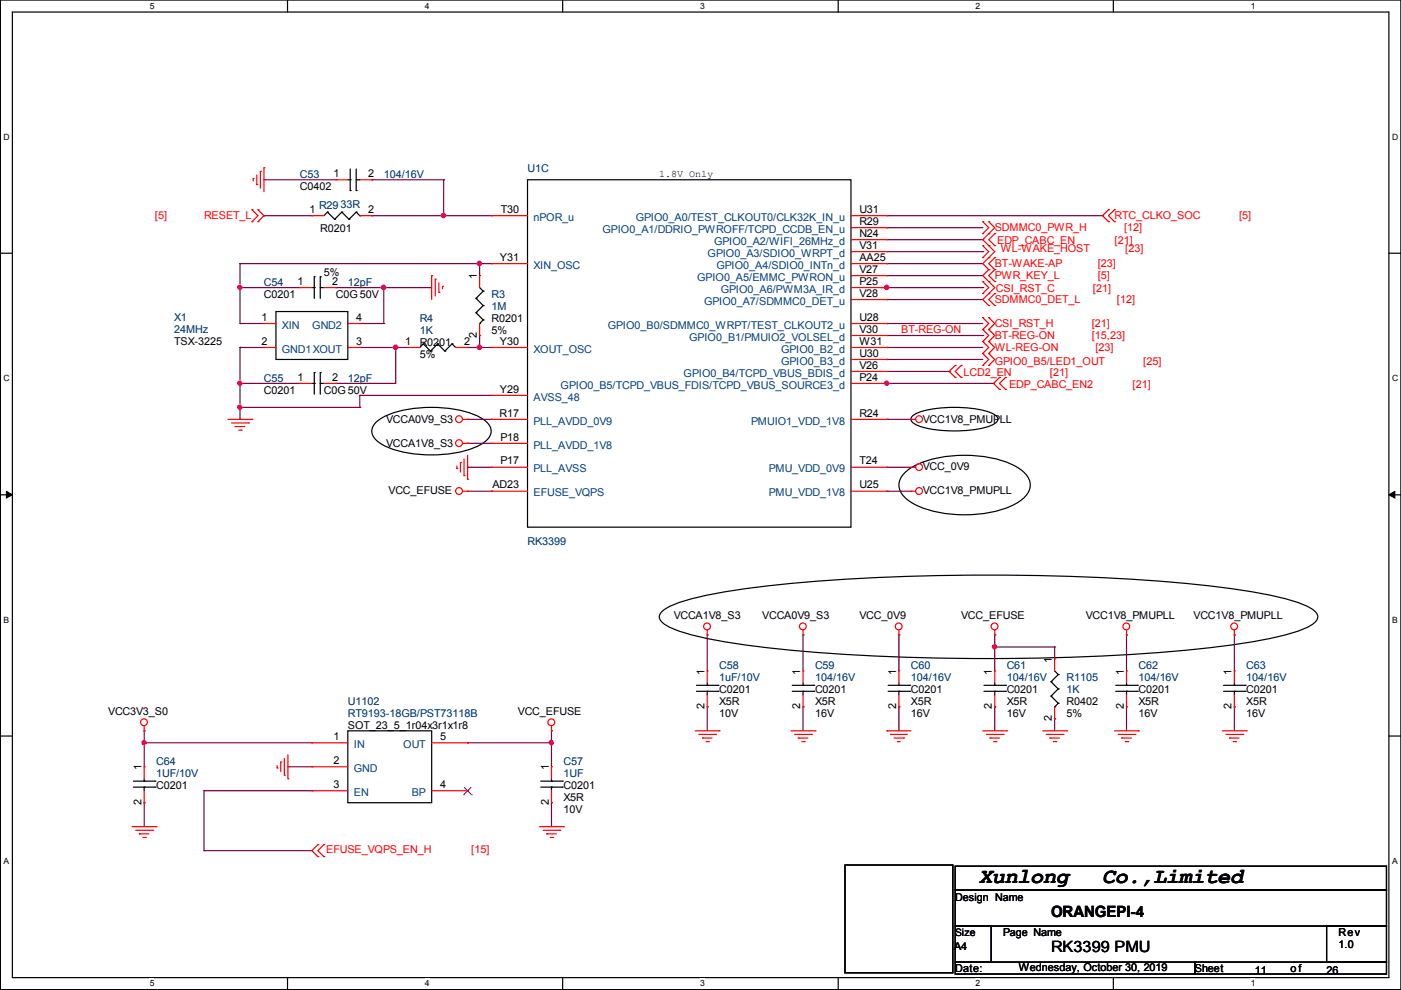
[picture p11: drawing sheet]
<svg xmlns="http://www.w3.org/2000/svg" width="297mm" height="210mm" viewBox="0 0 297 210" stroke-linecap="round" stroke-linejoin="round" font-family="sans-serif">
<path d="M.1 0h296.9v209.8h-296.9zM2.6 2.6h291.9v204.7h-291.9z" fill="none" stroke="#000" stroke-width=".25"/>
<g fill="#fff">
<path d="M31.8 .3h.9v1.9h-.9z"/>
<path d="M31.8 207.5h.9v2h-.9z"/>
</g>
<path d="M61 0v2.6M61 207.3v2.5" fill="none" stroke="#000" stroke-width=".25"/>
<g fill="#fff">
<path d="M90.1 .3h.9v1.9h-.9z"/>
<path d="M90.1 207.5h.9v2h-.9z"/>
</g>
<path d="M119.3 0v2.6M119.3 207.3v2.5" fill="none" stroke="#000" stroke-width=".25"/>
<g fill="#fff">
<path d="M148.4 .3h1v1.9h-1z"/>
<path d="M148.4 207.5h1v2h-1z"/>
</g>
<path d="M177.7 0v2.6M177.7 207.3v2.5" fill="none" stroke="#000" stroke-width=".25"/>
<g fill="#fff">
<path d="M206.8 .3h1v1.9h-1z"/>
<path d="M206.8 207.5h1v2h-1z"/>
</g>
<path d="M236.1 0v2.6M236.1 207.3v2.5" fill="none" stroke="#000" stroke-width=".25"/>
<g fill="#fff">
<path d="M265.2 .3h.9v1.9h-.9z"/>
<path d="M265.2 207.5h.9v2h-.9z"/>
<path d="M.8 28.1h1.1v2h-1.1z"/>
<path d="M295.1 28.1h1.2v2h-1.2z"/>
<path d="M.8 79.3h1.1v1.9h-1.1z"/>
<path d="M295.1 79.3h1.2v1.9h-1.2z"/>
</g>
<path d="M.1 53.7h2.5M294.5 53.7h2.5" fill="none" stroke="#000" stroke-width=".25"/>
<g fill="#fff">
<path d="M.8 130.5h1.1v1.9h-1.1z"/>
<path d="M295.1 130.5h1.1v1.9h-1.1z"/>
</g>
<path d="M.1 104.9h2.5M294.5 104.9h2.5" fill="none" stroke="#000" stroke-width=".25"/>
<path d="M1.4 104.2l1.2 .7-1.2 .7zM294.5 104.9l1.2-.7v1.4z" fill="#000" stroke="#000" stroke-width=".21"/>
<g fill="#fff">
<path d="M.8 181.6h1v2h-1z"/>
<path d="M295.1 181.6h1.1v2h-1.1z"/>
</g>
<g fill="none" stroke="#000" stroke-width=".25">
<path d="M73.7 38.1h.6M74.3 38.1h.1M74.3 35.8v4.6M75.5 38.1h.1M75.5 38.1h.8M75.5 35.8v4.6M111.8 38.1h68.6v73.7h-68.6zM66.6 58.7h.1M66.6 58.7v4.6M67.9 58.7h.1M67.9 58.7v4.6M69.4 45h.1"/>
<path d="M69.4 45l-.7 .7M69.4 45l1.6 1.5M71 46.5h.1M72.5 45h.1M72.5 45l-1.5 1.5M72.5 45l1.5 1.5M74 46.5h.1M74.3 40.4h.1M75.5 45h.1M75.5 40.4h.1M75.5 45l-1.5 1.5M75.5 45l.8 .7"/>
<path d="M76.3 45.7h.1M58.5 66.1h15.2v10.1h-15.2zM66.1 61h.5M66.6 61h.1M66.6 79h.1M66.6 79v4.6M67.9 61h.1M67.9 79h.1M67.9 61h.8M67.9 79v4.6M89.7 72.9h.1M89.7 72.9l-.7 .8"/>
<path d="M89.7 72.9l1.6 1.5M91.3 74.4h.1M92.8 72.9h.1M92.8 72.9l-1.5 1.5M92.8 72.9l1.5 1.5M94.3 74.4h.1M95.8 72.9h.1M95.8 72.9l-1.5 1.5M95.8 72.9l.8 .8M96.6 73.7h.1M100.9 63.3h.1M100.9 66.3h.1"/>
<path d="M100.9 63.3l1.5 1.5M100.9 66.3l1.5 1.5M101.7 68.6h.1M101.7 61l.7 .7M102.4 61.7h.1M102.4 64.8h.1M102.4 67.8h.1M102.4 61.7l-1.5 1.6M102.4 64.8l-1.5 1.5M102.4 67.8l-.7 .8M66.1 81.3h.5M66.6 81.3h.1"/>
<path d="M67.9 81.3h.1M67.9 81.3h.8M79.8 89.5a17 17 0 0 1 10-3.1 24.5 24.5 0 0 1 11.7 1.9 4.2 4.2 0 0 1 2.6 3.1 3.3 3.3 0 0 1-1.7 2.6 21.8 21.8 0 0 1-12.6 2.4 17 17 0 0 1-10-3 2.43 2.43 0 0 1 0-3.9zM193.6 88.1a16.9 16.9 0 0 1 8.8-1.7 16.9 16.9 0 0 1 8.7 1.7 .9 .9 0 0 1 0 1.6 16.9 16.9 0 0 1-8.7 1.7 16.9 16.9 0 0 1-8.8-1.7 .9 .9 0 0 1 0-1.6zM191.5 100.6a15.4 15.4 0 0 1 9.6-3.9 24.3 24.3 0 0 1 14.8 2.5 4.1 4.1 0 0 1 2.4 4.4 7.1 7.1 0 0 1-4.5 4 27.1 27.1 0 0 1-19.7-.6 5.3 5.3 0 0 1-3.5-4.2l.1-.7zM140.4 129.6a21.8 21.8 0 0 1 8.9-3.3 262.9 262.9 0 0 1 41.7-4 461.1 461.1 0 0 1 68 2.2 71.3 71.3 0 0 1 17.9 3.9 3.4 3.4 0 0 1 2.5 2.4 3.4 3.4 0 0 1-2.5 2.3 71.3 71.3 0 0 1-17.9 3.9 475.5 475.5 0 0 1-80.7 1.7 190.8 190.8 0 0 1-31.1-4 18.7 18.7 0 0 1-6.8-2.7 1.45 1.45 0 0 1 0-2.4zM.1 156.1h2.5M73.7 155h17.8v15.2h-17.8zM147.7 146.6h4.5M147.7 145.3h4.5M149.9 145.3h.1M149.9 146.6h.1"/>
<path d="M149.9 144.8v.5M149.9 146.6v.7M152.2 146.6h.1M152.2 145.3h.1M168 146.6h4.6M168 145.3h4.6M170.3 145.3h.1M170.3 146.6h.1M170.3 144.8v.5M170.3 146.6v.7M172.6 146.6h.1M172.6 145.3h.1"/>
<path d="M188.3 146.6h4.6M188.3 145.3h4.6M190.6 145.3h.1M190.6 146.6h.1M190.6 144.8v.5M190.6 146.6v.7M192.9 146.6h.1M192.9 145.3h.1M208.6 146.6h4.6M208.6 145.3h4.6M210.9 145.3h.1M210.9 146.6h.1"/>
<path d="M210.9 144.8v.5M210.9 146.6v.7M213.2 146.6h.1M213.2 145.3h.1M222.8 144.5h.1M222.8 147.6h.1M222.8 144.5l1.6 1.6M222.8 147.6l1.6 1.5M223.6 149.9h.1M223.6 142.3l.8 .7M224.4 143h.1M224.4 146.1h.1"/>
<path d="M224.4 149.1h.1M224.4 143l-1.6 1.5M224.4 146.1l-1.6 1.5M224.4 149.1l-.8 .8M236.6 146.6h4.5M236.6 145.3h4.5M238.8 145.3h.1M238.8 146.6h.1M238.8 144.8v.5M238.8 146.6v.7M241.1 146.6h.1M241.1 145.3h.1"/>
<path d="M259.4 146.6h4.6M259.4 145.3h4.6M261.7 145.3h.1M261.7 146.6h.1M261.7 144.8v.5M261.7 146.6v.7M264 146.6h.1M264 145.3h.1M294.5 156.1h2.5M28.3 166.9h4.6M28.3 165.6h4.6M30.6 165.6h.1"/>
<path d="M30.6 166.9h.1M30.6 165.1v.5M30.6 166.9v.8M32.9 166.9h.1M32.9 165.6h.1M114.6 166.9h4.6M114.6 165.6h4.6M116.9 165.6h.1M116.9 166.9h.1M116.9 165.1v.5M116.9 166.9v.8M119.2 166.9h.1"/>
<path d="M119.2 165.6h.1M179.2 183.4h22.8v22.9h-22.8zM202.5 183.7h91.5v5h-91.5zM202.5 188.7h91.5v7.7h-91.5zM202.5 196.4h7.6v7.6h-7.6zM281.3 196.4h12.7v7.6h-12.7zM202.5 204h50.8v2.5h-50.8zM253.3 204h40.7v2.5h-40.7z"/>
</g>
<g fill="none" stroke="#7f003f" stroke-width=".25">
<path d="M56 38.1h.1M56 38.1h15.2M78.8 38.1h.1M78.8 38.1h15.3M94.1 38.1h.1M94.1 38.1v7.6M50.9 55.9h.1M50.9 55.9h53.3M50.9 55.9v12.7M56 45.7h.1M56 45.7h10.1M78.8 45.7h.1"/>
<path d="M78.8 45.7h25.4M94.1 45.7h.1M101.7 55.9h.1M101.7 55.9v2.5M188 58.4h.1M188 48.3h.1M188 55.9h.1M188 55.9h20.4M188 45.7h45.8M188 58.4h20.4M188 48.3h20.4M188 53.4h20.4"/>
<path d="M188 50.8h20.4M208.4 53.4h.1M208.4 50.8h.1M233.8 45.7h.1M50.9 73.7h.1M50.9 61h.1M50.9 68.6h.1M50.9 73.7h5.1M50.9 73.7v15.2M50.9 61h12.7M50.9 68.6h5.1M71.2 61h.1"/>
<path d="M71.2 61h20.3M76.3 73.7h10.1M76.3 68.6h5.1M81.4 61h.1M81.4 68.6h.1M81.4 61v7.6M83.9 73.7h.1M83.9 73.7v7.6h-12.7M99.1 73.7h.1M99.1 73.7h5.1M101.7 71.1h.1M101.7 73.7h.1"/>
<path d="M101.7 71.1v2.6M186.8 61h21.6M188 63.5h.1M188 73.7h.1M188 68.6h.1M188 76.2h.1M188 61h.1M188 73.7h20.4M188 63.5h20.4M188 68.6h20.4M188 71.1h20.4M188 76.2h20.4"/>
<path d="M188 78.8h13.3M201.3 78.8h.1M208.4 71.1h.1M208.4 61h.1M50.9 81.3h.1M50.9 86.4h.1M50.9 88.9h.1M50.9 81.3h12.7M50.9 86.4h25.4M71.2 81.3h.1M76.3 83.8h.1M76.3 86.4h.1"/>
<path d="M76.3 83.8h27.9M76.3 83.8v2.6M99.1 99.1h.1M99.1 94h.1M99.1 88.9h.1M99.1 99.1h5.1M99.1 94h5.1M99.1 88.9h5.1M187.8 81.3h22.9M188 99.1h.1M188 88.9h.1M188 81.3h.1"/>
<path d="M188 99.1h5.1M188 88.9h5.1M210.7 81.3h.1M99.1 104.2h5.1M104.2 104.2h.1M188 104.2h.1M188 104.2h5.1M149.9 134.6h.1M149.9 134.6v7.7M170.3 134.6h.1M170.3 134.6v7.7M190.6 134.6h.1"/>
<path d="M190.6 134.6v7.7M210.9 134.6h.1M210.9 137.2h.1M210.9 134.6v7.7M210.9 137.2h12.7M223.6 137.2h.1M223.6 137.2v2.5M238.8 134.6h.1M238.8 134.6v7.7M261.7 134.6h.1M261.7 134.6v7.7M30.6 157.5h.1"/>
<path d="M30.6 155h.1M30.6 155v7.6M30.6 157.5h35.5M99.1 157.5h.1M99.1 157.5h17.8M116.9 157.5h.1M116.9 155h.1M116.9 155v7.6M149.9 149.9h.1M149.9 149.9v5.1M170.3 149.9h.1M170.3 149.9v5.1"/>
<path d="M190.6 149.9h.1M190.6 149.9v5.1M210.9 149.9h.1M210.9 149.9v5.1M223.6 152.4h.1M223.6 152.4v2.6M238.8 149.9h.1M238.8 149.9v5.1M261.7 149.9h.1M261.7 149.9v5.1M30.6 170.2h.1M30.6 170.2v5.1"/>
<path d="M43.3 167.7h.1M43.3 167.7h22.8M43.3 167.7v12.7M61 162.6h.1M61 162.6h5.1M66.1 167.7h.1M116.9 170.2h.1M116.9 170.2v5.1M43.3 180.4h.1M43.3 180.4h22.8"/>
</g>
<g fill="#f0f" stroke="#f0f" stroke-width=".25">
<circle cx="101.6" cy="73.6" r=".47"/>
<circle cx="83.9" cy="73.6" r=".47"/>
<circle cx="101.6" cy="55.9" r=".47"/>
<circle cx="50.8" cy="81.3" r=".47"/>
<circle cx="50.8" cy="60.9" r=".47"/>
<circle cx="81.3" cy="60.9" r=".47"/>
<circle cx="94" cy="45.7" r=".47"/>
<circle cx="50.8" cy="86.3" r=".47"/>
<circle cx="210.9" cy="137.1" r=".47"/>
<circle cx="30.5" cy="157.5" r=".47"/>
<circle cx="116.9" cy="157.5" r=".47"/>
<circle cx="188" cy="60.9" r=".47"/>
<circle cx="188" cy="81.3" r=".47"/>
</g>
<g fill="none" stroke="#f00" stroke-width=".25">
<path d="M53.7 37.9h.1M53.7 37.9v.5M54.4 39.1h.1M54.4 37.1v2M55.2 36.3h.1M55.2 36.3v3.6M56 35.6h.1M56 35.6v5.1M71.2 38.1h.1M71.2 38.1h2.5M76.3 38.1h2.5M78.8 38.1h.1"/>
<path d="M53.4 44.5h.1M53.4 47h.1M53.4 44.5l1.3 1.2-1.3 1.3M54.7 47h.1M54.7 44.5h.1M54.7 44.5l1.3 1.2-1.3 1.3M66.1 45.7h.1M66.1 45.7h2.6M76.3 45.7h2.5M78.8 45.7h.1M91.5 58.4h.1M91.5 58.4v5.1"/>
<path d="M92.3 59.2h.1M92.3 59.2v3.6M93 60v2M101.7 58.4h.1M101.7 58.4v2.6M104.2 55.9h.1M104.2 45.7h.1M104.2 45.7h7.6M104.2 55.9h7.6M180.4 45.7h7.6M180.4 55.9h7.6M180.4 48.3h7.6"/>
<path d="M180.4 50.8h7.6M180.4 53.4h7.6M180.4 58.4h7.6M188 45.7h.1M188 48.3h.1M188 50.8h.1M188 55.9h.1M188 53.4h.1M188 58.4h.1M208.4 49.5h.1M208.4 47h.1M208.4 54.6h.1"/>
<path d="M208.4 52.1h.1M208.4 59.7h.1M208.4 47l1.2 1.3-1.2 1.2M208.4 52.1l1.2 1.3-1.2 1.2M208.4 59.7l1.2 1.3-1.2 1.2M209.6 49.5h.1M209.6 47h.1M209.6 57.2h.1M209.6 59.7h.1M209.6 54.6h.1M209.6 52.1h.1M209.6 57.2l-1.2 1.2 2.5 2.6-2.5 2.5 1.2 1.3"/>
<path d="M209.6 47l1.3 1.3-2.5 2.5 2.5 2.6-2.5 2.5 1.2 1.3M210.9 59.7h.1M210.9 57.2h.1M210.9 54.6h.1M210.9 52.1h.1M210.9 49.5h.1M210.9 57.2l-1.3 1.2 1.3 1.3M210.9 54.6l-1.3 1.3 1.3 1.3M210.9 49.5l-1.3 1.3 1.3 1.3M235 47h.1M235 44.5h.1M235 44.5l-1.2 1.2 1.2 1.3"/>
<path d="M236.3 44.5h.1M236.3 47h.1M236.3 44.5l-1.3 1.2 1.3 1.3M56 68.6h.1M56 73.7h.1M56 73.7h2.5M56 68.6h2.5M63.6 61h.1M63.6 61h2.5M68.7 61h2.5M71.2 61h.1M73.7 73.7h2.6"/>
<path d="M73.7 68.6h2.6M76.3 73.7h.1M76.3 68.6h.1M86.4 73.7h.1M86.4 73.7h2.6M93 62h.1M93.8 60.7h.1M93.8 60.7v.5M96.6 73.7h2.5M99.1 73.7h.1M101.7 71.1h.1M101.7 68.6v2.5"/>
<path d="M104.2 73.7h.1M104.2 73.7h7.6M180.4 73.7h7.6M180.4 61h7.6M180.4 68.6h7.6M180.4 78.8h7.6M180.4 76.2h7.6M180.4 71.1h7.6M180.4 63.5h7.6M188 78.8h.1M188 76.2h.1M188 73.7h.1"/>
<path d="M188 71.1h.1M188 68.6h.1M188 63.5h.1M188 61h.1M202.5 77.5h.1M202.5 77.5l-1.2 1.3 1.2 1.2M203.8 77.5h.1M203.8 77.5l-1.3 1.3 1.3 1.2M208.4 72.4h.1M208.4 69.9h.1M208.4 74.9h.1M208.4 67.3h.1"/>
<path d="M208.4 77.5h.1M208.4 62.2h.1M208.4 69.9l1.2 1.2-1.2 1.3M208.4 72.4l1.2 1.3-1.2 1.2M208.4 67.3l1.2 1.3-1.2 1.3M208.4 74.9l1.2 1.3-1.2 1.3M209.6 64.8h.1M209.6 62.2h.1M209.6 72.4h.1M209.6 69.9h.1M209.6 74.9h.1M209.6 67.3h.1"/>
<path d="M209.6 77.5h.1M209.6 67.3l1.3 1.3-1.3 1.3M209.6 69.9l1.3 1.2-1.3 1.3M209.6 72.4l1.3 1.3-1.3 1.2M209.6 74.9l1.3 1.3-1.3 1.3M210.9 62.2h.1M210.9 64.8h.1M210.9 62.2l-1.3 1.3 1.3 1.3M48.3 88.9h5.1M49.1 89.7h3.6M49.9 90.4h.1M49.9 90.4h2"/>
<path d="M50.6 91.2h.5M51.1 91.2h.1M52.7 89.7h.1M53.4 88.9h.1M63.6 81.3h.1M63.6 81.3h2.5M68.7 81.3h2.5M71.2 81.3h.1M96.9 99.3h.1M96.9 98.8v.5M97.6 98.1h.1M97.6 98.1v2"/>
<path d="M98.1 94h1M98.1 88.9h1M98.4 97.3v3.6M99.1 94h.1M99.1 88.9h.1M99.1 96.5v5.1M104.2 99.1h.1M104.2 88.9h.1M104.2 94h.1M104.2 83.8h.1M104.2 94h7.6M104.2 99.1h7.6"/>
<path d="M104.2 88.9h7.6M104.2 83.8h7.6M180.4 99.1h7.6M180.4 88.9h7.6M180.4 81.3h7.6M188 81.3h.1M188 88.9h.1M188 99.1h.1M193.1 99.1h.1M193.1 88.9h.1M193.1 99.1h1M193.1 88.9h1"/>
<path d="M202.5 80h.1M203.8 80h.1M211.9 82.6h.1M211.9 80h.1M211.9 80l-1.2 1.3 1.2 1.3M213.2 80h.1M213.2 82.6h.1M213.2 80l-1.3 1.3 1.3 1.3M98.1 104.2h1M98.4 100.9h.1M99.1 101.6h.1M99.1 104.2h.1"/>
<path d="M104.2 104.2h.1M104.2 104.2h7.6M180.4 104.2h7.6M188 104.2h.1M193.1 104.2h.1M193.1 104.2h1M149.9 134.6h.1M149.9 133.6v1M170.3 134.6h.1M170.3 133.6v1M190.6 134.6h.1M190.6 133.6v1"/>
<path d="M210.9 134.6h.1M210.9 133.6v1M223.6 139.7h.1M223.6 139.7v2.6M238.8 134.6h.1M238.8 133.6v1M261.7 134.6h.1M261.7 133.6v1M30.6 155h.1M30.6 153.9v1.1M66.1 157.5h.1M66.1 157.5h7.6"/>
<path d="M91.5 157.5h7.6M99.1 157.5h.1M116.9 155h.1M116.9 153.9v1.1M147.4 155h5.1M148.2 155.7h3.5M148.9 156.5h.1M148.9 156.5h2.1M149.7 157.2h.5M149.9 142.3h.1M149.9 149.9h.1M149.9 142.3v2.5"/>
<path d="M149.9 147.3v2.6M150.2 157.2h.1M151.7 155.7h.1M152.5 155h.1M167.7 155h5.1M168.5 155.7h3.5M169.2 156.5h.1M169.2 156.5h2.1M170 157.2h.5M170.3 142.3h.1M170.3 149.9h.1M170.3 142.3v2.5"/>
<path d="M170.3 147.3v2.6M170.5 157.2h.1M172 155.7h.1M172.8 155h.1M188 155h.1M188 155h5.1M188.8 155.7h.1M188.8 155.7h3.6M189.6 156.5h2M190.3 157.2h.1M190.3 157.2h.5M190.6 142.3h.1"/>
<path d="M190.6 149.9h.1M190.6 142.3v2.5M190.6 147.3v2.6M191.6 156.5h.1M208.4 155h5M209.1 155.7h3.6M209.9 156.5h.1M209.9 156.5h2M210.7 157.2h.5M210.9 142.3h.1M210.9 149.9h.1M210.9 142.3v2.5"/>
<path d="M210.9 147.3v2.6M211.2 157.2h.1M212.7 155.7h.1M213.4 155h.1M221.1 155h5M221.8 155.7h3.6M222.6 156.5h.1M222.6 156.5h2M223.4 157.2h.5M223.6 152.4h.1M223.6 149.9v2.5M223.9 157.2h.1"/>
<path d="M225.4 155.7h.1M226.1 155h.1M236.3 155h5.1M237.1 155.7h3.5M237.8 156.5h.1M237.8 156.5h2.1M238.6 157.2h.5M238.8 142.3h.1M238.8 149.9h.1M238.8 142.3v2.5M238.8 147.3v2.6M239.1 157.2h.1"/>
<path d="M240.6 155.7h.1M241.4 155h.1M259.2 155h5M259.9 155.7h3.6M260.7 156.5h.1M260.7 156.5h2M261.5 157.2h.5M261.7 142.3h.1M261.7 149.9h.1M261.7 142.3v2.5M261.7 147.3v2.6M262 157.2h.1"/>
<path d="M263.5 155.7h.1M264.2 155h.1M28 175.3h5.1M28.8 176h3.5M29.5 176.8h.1M29.5 176.8h2.1M30.3 177.6h.5M30.6 162.6h.1M30.6 170.2h.1M30.6 162.6v2.5M30.6 167.7v2.5M30.8 177.6h.1"/>
<path d="M32.3 176h.1M33.1 175.3h.1M58.8 162.8h.1M58.8 162.3v.5M59.5 161.6h.1M59.5 161.6v2M60.3 164.4h.1M60.3 160.8v3.6M61 165.1h.1M61 160v5.1M66.1 162.6h.1M66.1 167.7h.1"/>
<path d="M66.1 162.6h7.6M66.1 167.7h7.6M67.4 179.1h.1M67.4 179.1l-1.3 1.3 1.3 1.2M68.7 179.1h.1M68.7 179.1l-1.3 1.3 1.3 1.2M91.5 167.7h7.6M99.1 167.7h.1M114.4 175.3h5.1M115.1 176h3.6M115.9 176.8h.1M115.9 176.8h2"/>
<path d="M116.7 177.6h.5M116.9 162.6h.1M116.9 170.2h.1M116.9 162.6v2.5M116.9 167.7v2.5M117.2 177.6h.1M118.7 176h.1M119.5 175.3h.1M67.4 181.6h.1M68.7 181.6h.1"/>
<circle cx="97.3" cy="88.9" r=".72"/>
<circle cx="97.3" cy="94" r=".72"/>
<circle cx="194.9" cy="88.9" r=".72"/>
<circle cx="194.9" cy="99" r=".72"/>
<circle cx="97.3" cy="104.1" r=".72"/>
<circle cx="194.9" cy="104.1" r=".72"/>
<circle cx="149.9" cy="132.8" r=".72"/>
<circle cx="170.2" cy="132.8" r=".72"/>
<circle cx="190.5" cy="132.8" r=".72"/>
<circle cx="210.9" cy="132.8" r=".72"/>
<circle cx="238.8" cy="132.8" r=".72"/>
<circle cx="261.7" cy="132.8" r=".72"/>
<circle cx="30.5" cy="153.1" r=".72"/>
<circle cx="116.9" cy="153.1" r=".72"/>
</g>
<path d="M98.3 168.5h.1M98.4 166.9l1.6 1.6M99.9 166.9l-1.6 1.6M100 168.5h.1" fill="none" stroke="#7f3f00" stroke-width=".21"/>
<g font-size="4.6">
<text x="207.6" y="187.2">Xunlong</text>
<text x="233.7" y="187.2">Co.,Limited</text>
</g>
<g font-size="3.3">
<text x="222.8" y="194.3">ORANGEPI-4</text>
<text x="222.8" y="201.9">RK3399 PMU</text>
</g>
<g font-size="2.3" fill="#00007f">
<text x="63.6" y="37.8">C53</text>
<text x="81.4" y="37.8">104/16V</text>
<text x="111.8" y="36.5">U1C</text>
<text x="67.6" y="44.4">R29</text>
<text x="72.2" y="44.1">33R</text>
<text x="56" y="60.6">C54</text>
<text x="73.7" y="60.6">12pF</text>
<text x="104.2" y="63.2">R3</text>
<text x="104.2" y="65.7">1M</text>
<text x="36.9" y="68">X1</text>
<text x="36.9" y="70.5">24MHz</text>
<text x="89" y="68.3">R4</text>
<text x="89" y="70.8">1K</text>
<text x="56" y="81">C55</text>
<text x="73.7" y="81">12pF</text>
<text x="111.8" y="115.5">RK3399</text>
<text x="152.5" y="141.9">C58</text>
<text x="172.8" y="141.9">C59</text>
<text x="193.1" y="141.9">C60</text>
<text x="213.4" y="141.9">C61</text>
<text x="241.4" y="141.9">C62</text>
<text x="264.2" y="141.9">C63</text>
<text x="73.7" y="149.5">U1102</text>
<text x="152.5" y="144.5">1uF/10V</text>
<text x="172.8" y="144.5">104/16V</text>
<text x="193.1" y="144.5">104/16V</text>
<text x="213.4" y="144.5">104/16V</text>
<text x="226.1" y="144.5">R1105</text>
<text x="226.1" y="147">1K</text>
<text x="241.4" y="144.5">104/16V</text>
<text x="264.2" y="144.5">104/16V</text>
<text x="73.7" y="152.1">RT9193-18GB/PST73118B</text>
<text x="33.1" y="162.2">C64</text>
<text x="33.1" y="164.8">1UF/10V</text>
<text x="119.5" y="162.2">C57</text>
<text x="119.5" y="164.8">1UF</text>
</g>
<g font-size="2.3">
<text x="63.6" y="40.3">C0402</text>
<text x="70.7" y="37.5">1</text>
<text x="78.1" y="37.5">2</text>
<text x="65.6" y="45.1">1</text>
<text x="78.1" y="45.1">2</text>
<text x="106.2" y="45.1">T30</text>
<text x="182.2" y="45.1">U31</text>
<text x="182.2" y="47.7">R29</text>
<text x="67.9" y="49.2">R0201</text>
<text x="182.2" y="50.2">N24</text>
<text x="182.2" y="52.8">V31</text>
<text x="68.7" y="58.6">5%</text>
<text x="101.1" y="59.2" transform="rotate(-90 101.1 59.2)">1</text>
<text x="106" y="55.3">Y31</text>
<text x="182.2" y="55.3">AA25</text>
<text x="182.2" y="57.8">V27</text>
<text x="56" y="63.2">C0201</text>
<text x="63.1" y="60.4">1</text>
<text x="70.4" y="60.4">2</text>
<text x="71.2" y="63.2">C0G 50V</text>
<text x="182.2" y="62.9">V28</text>
<text x="182.2" y="60.4">P25</text>
<text x="55.5" y="68">1</text>
<text x="75.5" y="68">4</text>
<text x="101.1" y="71.6" transform="rotate(-90 101.1 71.6)">2</text>
<text x="104.2" y="68.3">R0201</text>
<text x="104.2" y="70.8">5%</text>
<text x="182.2" y="70.5">V30</text>
<text x="182.2" y="68">U28</text>
<text x="36.9" y="73.1">TSX-3225</text>
<text x="55.5" y="73.1">2</text>
<text x="75.5" y="73.1">3</text>
<text x="85.9" y="73.1">1</text>
<text x="89" y="73.3">R0201</text>
<text x="89" y="75.9">5%</text>
<text x="98.4" y="73.1">2</text>
<text x="106" y="73.1">Y30</text>
<text x="182.2" y="75.6">U30</text>
<text x="182.2" y="73.1">W31</text>
<text x="56" y="83.5">C0201</text>
<text x="63.1" y="80.7">1</text>
<text x="68.7" y="83.5">C0G 50V</text>
<text x="70.4" y="80.7">2</text>
<text x="106" y="83.2">Y29</text>
<text x="182.2" y="78.2">V26</text>
<text x="182.2" y="80.7">P24</text>
<text x="81.9" y="89.6">VCCA0V9_S3</text>
<text x="105.9" y="88.3">R17</text>
<text x="182.2" y="88.3">R24</text>
<text x="195.7" y="89.6">VCC1V8_PMUPLL</text>
<text x="81.9" y="94.7">VCCA1V8_S3</text>
<text x="106.1" y="93.4">P18</text>
<text x="106.1" y="98.5">P17</text>
<text x="182.2" y="98.5">T24</text>
<text x="195.7" y="99.8">VCC_0V9</text>
<text x="82.4" y="104.8">VCC_EFUSE</text>
<text x="104.4" y="103.6">AD23</text>
<text x="182.2" y="103.6">U25</text>
<text x="195.7" y="104.8">VCC1V8_PMUPLL</text>
<text x="142.8" y="131.2">VCCA1V8_S3</text>
<text x="161.6" y="131.2">VCCA0V9_S3</text>
<text x="182.2" y="131.2">VCC_0V9</text>
<text x="203.8" y="131.2">VCC_EFUSE</text>
<text x="230.2" y="131.2">VCC1V8_PMUPLL</text>
<text x="253.1" y="131.2">VCC1V8_PMUPLL</text>
<text x="149.4" y="143" transform="rotate(-90 149.4 143)">1</text>
<text x="169.7" y="143" transform="rotate(-90 169.7 143)">1</text>
<text x="190" y="143" transform="rotate(-90 190 143)">1</text>
<text x="210.3" y="143" transform="rotate(-90 210.3 143)">1</text>
<text x="223" y="140.5" transform="rotate(-90 223 140.5)">1</text>
<text x="238.3" y="143" transform="rotate(-90 238.3 143)">1</text>
<text x="261.1" y="143" transform="rotate(-90 261.1 143)">1</text>
<text x="152.5" y="147">C0201</text>
<text x="152.5" y="149.5">X5R</text>
<text x="172.8" y="147">C0201</text>
<text x="172.8" y="149.5">X5R</text>
<text x="193.1" y="147">C0201</text>
<text x="193.1" y="149.5">X5R</text>
<text x="213.4" y="147">C0201</text>
<text x="213.4" y="149.5">X5R</text>
<text x="226.1" y="149.5">R0402</text>
<text x="241.4" y="147">C0201</text>
<text x="241.4" y="149.5">X5R</text>
<text x="264.2" y="147">C0201</text>
<text x="264.2" y="149.5">X5R</text>
<text x="22.9" y="151.6">VCC3V3_S0</text>
<text x="73.7" y="154.6">SOT_23_5_1r04x3r1x1r8</text>
<text x="109.8" y="151.6">VCC_EFUSE</text>
<text x="149.4" y="150.4" transform="rotate(-90 149.4 150.4)">2</text>
<text x="152.5" y="152.1">10V</text>
<text x="169.7" y="150.4" transform="rotate(-90 169.7 150.4)">2</text>
<text x="172.8" y="152.1">16V</text>
<text x="190" y="150.4" transform="rotate(-90 190 150.4)">2</text>
<text x="193.1" y="152.1">16V</text>
<text x="210.3" y="150.4" transform="rotate(-90 210.3 150.4)">2</text>
<text x="213.4" y="152.1">16V</text>
<text x="223" y="152.9" transform="rotate(-90 223 152.9)">2</text>
<text x="226.1" y="152.1">5%</text>
<text x="238.3" y="150.4" transform="rotate(-90 238.3 150.4)">2</text>
<text x="241.4" y="152.1">16V</text>
<text x="261.1" y="150.4" transform="rotate(-90 261.1 150.4)">2</text>
<text x="264.2" y="152.1">16V</text>
<text x="70.7" y="156.9">1</text>
<text x="70.7" y="162">2</text>
<text x="93.3" y="156.9">5</text>
<text x="30" y="163.3" transform="rotate(-90 30 163.3)">1</text>
<text x="33.1" y="167.3">C0201</text>
<text x="70.7" y="167.1">3</text>
<text x="93.3" y="167.1">4</text>
<text x="116.3" y="163.3" transform="rotate(-90 116.3 163.3)">1</text>
<text x="119.5" y="167.3">C0201</text>
<text x="30" y="170.7" transform="rotate(-90 30 170.7)">2</text>
<text x="116.3" y="170.7" transform="rotate(-90 116.3 170.7)">2</text>
<text x="119.5" y="169.9">X5R</text>
<text x="119.5" y="172.4">10V</text>
<text x="202.5" y="190.9">Design Name</text>
<text x="202.3" y="201.4">A4</text>
<text x="212.7" y="198.6">Page Name</text>
<text x="283.8" y="198.6">Rev</text>
<text x="283.8" y="201.1">1.0</text>
<text x="202.5" y="206.2">Date:</text>
<text x="216" y="205.9">Wednesday, October 30, 2019</text>
<text x="253.3" y="206.2">Sheet</text>
<text x="266" y="206.4">11</text>
<text x="273.6" y="206.2">o f</text>
<text x="281.3" y="206.4">26</text>
</g>
<g font-size="2.3" fill="#f00">
<text x="32.9" y="46.4">[5]</text>
<text x="43.3" y="46.4">RESET_L</text>
<text x="236.3" y="46.4">RTC_CLKO_SOC</text>
<text x="262.7" y="46.4">[5]</text>
<text x="210.9" y="49">SDMMC0_PWR_H</text>
<text x="211.4" y="51.7">EDP_CABC_EN</text>
<text x="212.2" y="53.5">WL-WAKE_HOST</text>
<text x="236.3" y="51.7">[21]</text>
<text x="238.3" y="49">[12]</text>
<text x="238.6" y="53.5">[23]</text>
<text x="210.9" y="59.1">PWR_KEY_L</text>
<text x="210.9" y="56.6">BT-WAKE-AP</text>
<text x="232.7" y="59.1">[5]</text>
<text x="232.7" y="56.6">[23]</text>
<text x="210.9" y="64.2">SDMMC0_DET_L</text>
<text x="211.2" y="61.9">CSI_RST_C</text>
<text x="231.7" y="61.9">[21]</text>
<text x="236.8" y="64.2">[12]</text>
<text x="191.1" y="70.6">BT-REG-ON</text>
<text x="210.9" y="71.8">BT-REG-ON</text>
<text x="210.9" y="69.3">CSI_RST_H</text>
<text x="231.5" y="71.8">[15,23]</text>
<text x="231.5" y="69.3">[21]</text>
<text x="210.9" y="74.4">WL-REG-ON</text>
<text x="210.9" y="77.4">GPIO0_B5/LED1_OUT</text>
<text x="232.2" y="74.4">[23]</text>
<text x="242.4" y="77.4">[25]</text>
<text x="204.3" y="79.7">LCD2_EN</text>
<text x="214" y="82.2">EDP_CABC_EN2</text>
<text x="222.6" y="79.7">[21]</text>
<text x="240.1" y="82.2">[21]</text>
<text x="69.2" y="180.8">EFUSE_VQPS_EN_H</text>
<text x="99.9" y="180.8">[15]</text>
</g>
<g font-size="2.3" fill="#003f7f">
<text x="113.1" y="46.8">nPOR_u</text>
<text x="134.8" y="46.8">GPIO0_A0/TEST_CLKOUT0/CLK32K_IN_u</text>
<text x="127.8" y="49.4">GPIO0_A1/DDRIO_PWROFF/TCPD_CCDB_EN_u</text>
<text x="151.4" y="51.9">GPIO0_A2/WIFI_26MHz_d</text>
<text x="113.1" y="57">XIN_OSC</text>
<text x="147.8" y="59.5">GPIO0_A5/EMMC_PWRON_u</text>
<text x="150" y="54.5">GPIO0_A3/SDIO0_WRPT_d</text>
<text x="151.9" y="57">GPIO0_A4/SDIO0_INTn_d</text>
<text x="149.3" y="64.6">GPIO0_A7/SDMMC0_DET_u</text>
<text x="152.8" y="62.1">GPIO0_A6/PWM3A_IR_d</text>
<text x="59.8" y="69.7">XIN</text>
<text x="66.2" y="69.7">GND2</text>
<text x="128.9" y="69.7">GPIO0_B0/SDMMC0_WRPT/TEST_CLKOUT2_u</text>
<text x="59.8" y="74.8">GND1XOUT</text>
<text x="113.1" y="74.8">XOUT_OSC</text>
<text x="146.1" y="72.2">GPIO0_B1/PMUIO2_VOLSEL_d</text>
<text x="165.6" y="77.3">GPIO0_B3_d</text>
<text x="165.6" y="74.8">GPIO0_B2_d</text>
<text x="118.9" y="82.4">GPIO0_B5/TCPD_VBUS_FDIS/TCPD_VBUS_SOURCE3_d</text>
<text x="144.9" y="79.9">GPIO0_B4/TCPD_VBUS_BDIS_d</text>
<text x="113.1" y="84.9">AVSS_48</text>
<text x="113.1" y="90">PLL_AVDD_0V9</text>
<text x="113.1" y="95.1">PLL_AVDD_1V8</text>
<text x="159.3" y="90">PMUIO1_VDD_1V8</text>
<text x="113.1" y="100.2">PLL_AVSS</text>
<text x="163" y="100.2">PMU_VDD_0V9</text>
<text x="113.1" y="105.3">EFUSE_VQPS</text>
<text x="163" y="105.3">PMU_VDD_1V8</text>
<text x="75" y="158.6">IN</text>
<text x="85.5" y="158.6">OUT</text>
<text x="75" y="163.7">GND</text>
<text x="75" y="168.8">EN</text>
<text x="87.3" y="168.8">BP</text>
</g>
<text font-size="2.2" x="202.5" y="198.5">Size</text>
<text font-size="2.1" x="139.8" y="37.4">1.8V Only</text>
<g font-size="1.8">
<text x="31.7" y="1.9">5</text>
<text x="90.1" y="1.9">4</text>
<text x="148.4" y="1.9">3</text>
<text x="206.8" y="1.9">2</text>
<text x="265.2" y="1.9">1</text>
<text x=".8" y="29.7">D</text>
<text x="295.1" y="29.7">D</text>
<text x=".8" y="80.9">C</text>
<text x="295.1" y="80.9">C</text>
<text x=".8" y="132.1">B</text>
<text x="295.1" y="132.1">B</text>
<text x=".8" y="183.2">A</text>
<text x="295.1" y="183.2">A</text>
<text x="31.7" y="209.1">5</text>
<text x="90.1" y="209.1">4</text>
<text x="148.4" y="209.1">3</text>
<text x="206.8" y="209.1">2</text>
<text x="265.2" y="209.1">1</text>
</g>
</svg>
